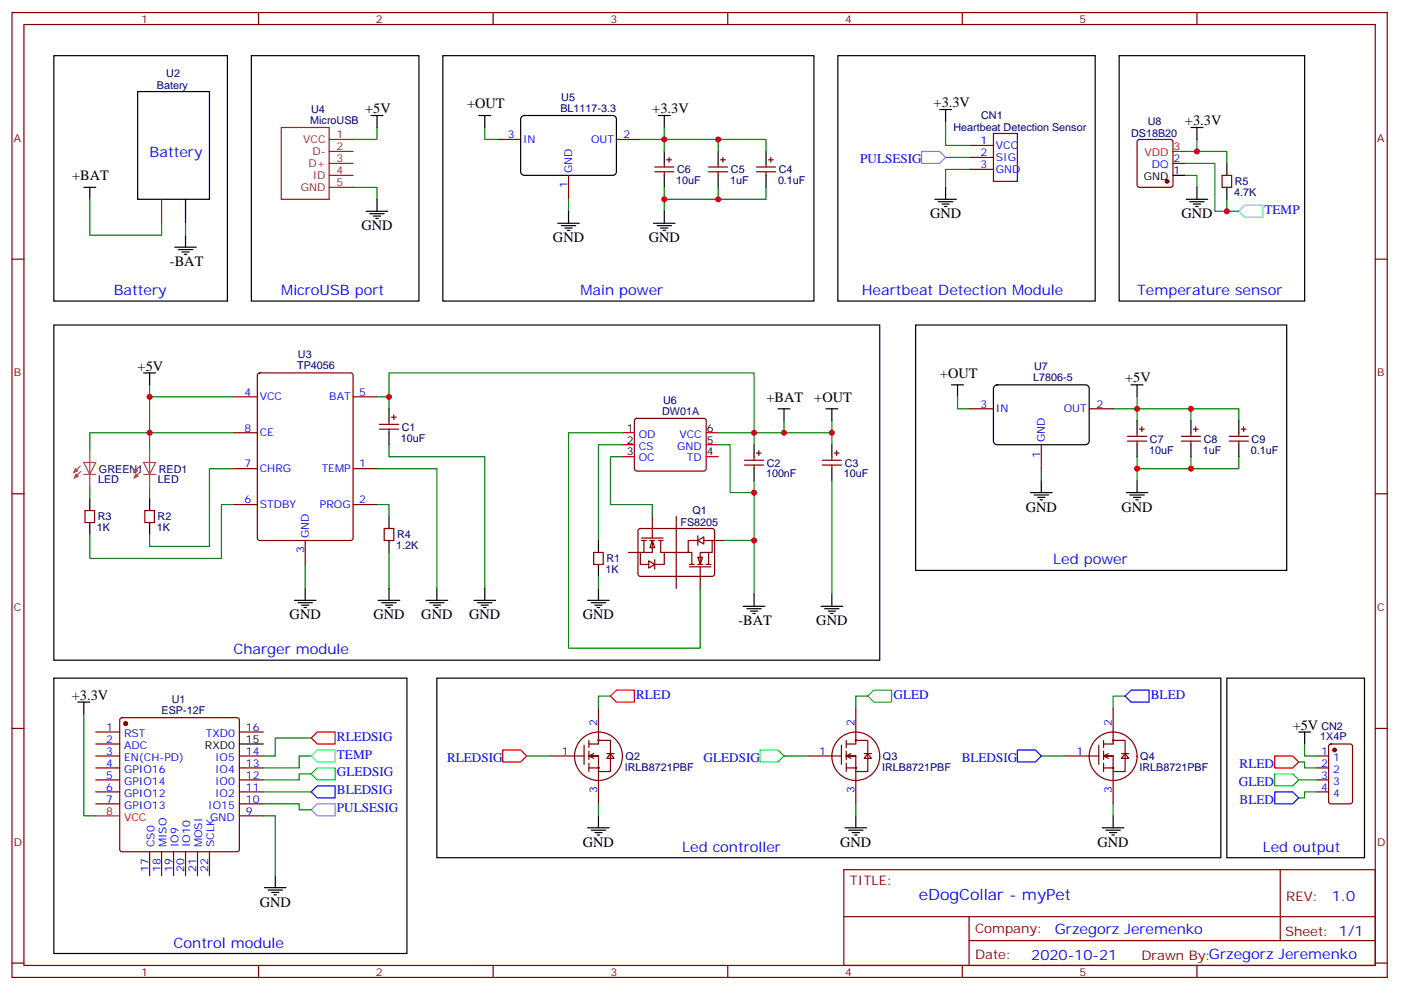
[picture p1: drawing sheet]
<svg xmlns="http://www.w3.org/2000/svg" width="413mm" height="292mm" viewBox="0 0 413 292" stroke-linecap="round" stroke-linejoin="round" font-family="sans-serif">
<g fill="none" stroke="#870000" stroke-width=".35">
<path d="M3.5 3.7h405.4v284.3h-405.4zM7.1 7.2h398.2v277.3h-398.2zM76.2 3.7v3.5M145.3 3.7v3.5M214.5 3.7v3.5M283.6 3.7v3.5M352.8 3.7v3.5M146.4 41.1h7.1M167.6 51.7v7M181.7 41.1h7M3.5 76.4h3.6M405.3 76.4h3.6"/>
<path d="M68.8 116.9h7M76.1 110.1l.5-.2h26.8l.6 .4 .1 48.3-.5 .6-27 .1-.7-.5-.1-48.2zM104.1 116.9h7M68.8 138.1h7M68.8 127.5h7M104.1 138.1h7M111.8 125.1h5.7M111.8 126.5h5.7M114.7 124v1.1M114.7 126.5v1M115.4 122.9h1.4M116.1 122.2v1.4"/>
<path d="M187.2 123.5l.5-.2h19.7l.5 .2 .2 .5v14.4l-.7 .4h-20l-.4-.7v-14.1zM3.5 145.5h3.6M25 150.5h2.9v3.5h-2.9zM42.7 150.5h2.8v3.5h-2.8zM68.8 148.7h7M90 159.3v7M104.1 148.7h7M113.2 155.8h2.9v3.5h-2.9zM405.3 145.5h3.6M3.5 214.7h3.6M28.2 215.7h7.1M28.2 219.3h7.1"/>
<path d="M35.5 211.7l.5-.2h33.8l.5 .2 .3 .5v38.1l-.3 .5-.5 .2h-33.8l-.5-.2-.2-.5v-38.1zM70.6 215.7h7M405.3 214.7h3.6M28.2 222.8h7.1M28.2 226.3h7.1M28.2 229.8h7.1M28.2 233.4h7.1M28.2 236.9h7.1M70.6 222.8h7M70.6 226.3h7M70.6 229.8h7M70.6 233.4h7"/>
<path d="M70.6 236.9h7M44.1 251v7.1M47.6 251v7.1M51.2 251v7.1M54.7 251v7.1M58.2 251v7.1M61.7 251v7.1M70.6 240.4h7M248.7 256.3h156.6v28.2h-156.6zM377.3 256.3v20.9M248.7 270.1h156.5M285.6 277.2h119.6"/>
<path d="M285.6 270.1v14.2M3.5 283.8h3.6M76.2 284.5v3.5M145.3 284.5v3.5M214.5 284.5v3.5M283.6 284.5v3.5M352.8 284.5v3.5M405.3 283.8h3.6"/>
</g>
<circle cx="37" cy="213.3" r=".53" fill="#870000" stroke="#870000" stroke-width=".35"/>
<path d="M47.6 58.7v7.1M183.4 127.5h3.6M183.4 131.1h3.6M183.4 134.6h3.6M208.1 127.5h3.6M208.1 131.1h3.6M208.1 134.6h3.6M28.2 240.4h7.1" fill="none" stroke="#f00" stroke-width=".35"/>
<g fill="none" stroke="#000" stroke-width=".35">
<path d="M15.9 16.4h51.1v72.3h-51.1zM74.1 16.4h49.4v72.3h-49.4zM40.6 27h21.1v31.7h-21.1zM109.4 34h3.5M111.1 34v3.6M153.7 34.5l.8-.5h26.1l.6 .2 .5 .9v15.5l-.3 .6-.8 .5h-26.1l-.6-.3-.4-.8v-15.5zM24.7 55.2h3.5M26.5 55.2v3.5M54.7 58.7v7.1M111.1 58.7v3.6M51.5 72.8h6.4M52.6 73.6h4.2"/>
<path d="M53.6 74.3h2.1M54.3 75h.7M54.7 69.3v3.5M107.9 62.3h6.4M109 63h4.2M110.1 63.7h2.1M110.8 64.4h.7M164.4 65.8h6.3M165.5 66.5h4.2M166.5 67.2h2.1M167.2 67.9h.7M167.6 62.3v3.5"/>
<path d="M15.9 95.8h243.4v98.8h-243.4zM42.3 109.9h3.6M44.1 109.9v3.5M114.7 120.5v3.5M114.7 127.5v3.6M26.5 146.9v3.6M26.5 154v3.5M44.1 146.9v3.6M44.1 154v3.5M114.7 152.2v3.6M114.7 159.3v3.5M86.8 176.9h6.3"/>
<path d="M87.8 177.6h4.3M88.9 178.3h2.1M89.6 179h.7M90 173.4v3.5M111.5 176.9h6.3M112.5 177.6h4.3M113.6 178.3h2.1M114.3 179h.7M114.7 173.4v3.5M125.6 176.9h6.3M126.6 177.6h4.3M127.7 178.3h2.1"/>
<path d="M128.4 179h.7M128.8 173.4v3.5M139.7 176.9h6.3M140.8 177.6h4.2M141.8 178.3h2.1M142.5 179h.7M142.9 173.4v3.5M70.6 219.3h7"/>
</g>
<g fill="none" stroke="#008700" stroke-width=".35">
<path d="M111.1 37.6v3.5h-7M26.5 58.7v10.6h21.1v-3.5M104.1 55.2h7v3.5M167.6 58.7v3.6M54.7 65.8v3.5M44.1 113.4v3.5M68.8 116.9h-24.7v10.6h24.7M111.1 116.9h3.6v3.6M26.5 132.8v-5.3h17.6v5.3M68.8 138.1h-7.1v22.9h-17.6v-3.5M111.1 138.1h17.7v35.3M114.7 131.1v3.5h28.2v38.8"/>
<path d="M26.5 143.4v3.5M44.1 143.4v3.5M68.8 148.7h-3.5v15.9h-38.8v-7.1M111.1 148.7h3.6v3.5M90 166.3v7.1M114.7 162.8v10.6"/>
</g>
<path d="M23.6 137.4l-1.9 1.9M23.8 138.9l-1.9 2M24.7 136.3h3.5l-1.7 3.5zM24.7 139.8h3.5M26.5 132.8v7M26.5 139.9v3.5M41.3 137.4l-2 1.9M41.5 138.9l-2 2M42.3 139.8h3.6M42.3 136.3h3.6l-1.8 3.5zM44.1 132.8v7M44.1 139.9v3.5" fill="none" stroke="#a64a4a" stroke-width=".35"/>
<g fill="#a64a4a" stroke="#a64a4a" stroke-width=".29">
<path d="M22.2 138.1l.7 .7-1.2 .5z"/>
<path d="M22.4 139.6l.7 .7-1.2 .6z"/>
<path d="M39.9 138.1l.7 .7-1.3 .5z"/>
<path d="M40 139.6l.7 .7-1.2 .6z"/>
</g>
<path d="M82.9 37.6h14.1v21.1h-14.1zM97 41.1h7.1M97 44.6h7.1M97 48.2h7.1M97 55.2h7.1M97 51.7h7.1" fill="none" stroke="#8c2424" stroke-width=".35"/>
<g fill="#fff" stroke="#870000" stroke-width=".35">
<path d="M192.3 159.3l.7 2.1h-1.4z"/>
<path d="M191.2 165.3l1.8 1-1.8 1.1z"/>
</g>
<path d="M189.1 158.6h6.3M189.1 159.3h1.4M189.8 159.3v3.5M191.6 159.3h1.4M192.3 159.3v3.5h-3.6v3.5h2.5M192.3 152.2v6.4M194 159.3h1.4M194.7 159.3v3.5h1.1v3.5h-2.8M199.3 152.2v3.6M185.2 162.8h3.5M193 164.9v2.8" fill="none" stroke="#870000" stroke-width=".35"/>
<g fill="#fff" stroke="#870000" stroke-width=".35">
<path d="M205.7 164.2h1.4l-.7 2.1z"/>
<path d="M205.7 159.3l1.7-1.1v2.1z"/>
</g>
<g fill="none" stroke="#870000" stroke-width=".35">
<path d="M292.8 39.3h7.1v14.1h-7.1zM193 49.2h5.6M193 50.6h5.6M195.8 48.2v1M195.8 50.6v1.1M196.5 47.1h1.4M197.2 46.4v1.4M208.8 49.2h5.7M208.8 50.6h5.7M211.7 48.2v1M211.7 50.6v1.1M212.4 47.1h1.4"/>
<path d="M213.1 46.4v1.4M223 49.2h5.6M223 50.6h5.6M225.8 48.2v1M225.8 50.6v1.1M226.5 47.1h1.4M227.2 46.4v1.4M285.8 42.9h7M285.8 46.4h7M285.8 49.9h7M335.4 41.3l.4-.2h9.2l.5 .2 .2 .5v12.7l-.2 .5-.5 .2h-9.2l-.5-.2-.2-.5v-12.7zM345.7 48.2h3.5"/>
<path d="M360.2 51.7h2.8v3.5h-2.8zM219.4 135.6h5.7M219.4 137.1h5.7M222.2 134.6v1M222.2 137.1v1M223 133.5h1.4M223.7 132.8v1.4M242.4 135.6h5.6M242.4 137.1h5.6M245.2 134.6v1M245.2 137.1v1M245.9 133.5h1.4"/>
<path d="M246.6 132.8v1.4M285.8 120.5h7M306.9 131.1v7M321 120.5h7.1M332.3 128.6h5.7M332.3 130h5.7M335.1 127.5v1.1M335.1 130v1.1M335.8 126.5h1.5M336.5 125.8v1.4M348.2 128.6h5.6M348.2 130h5.6"/>
<path d="M351 127.5v1.1M351 130v1.1M351.7 126.5h1.4M352.4 125.8v1.4M362.3 128.6h5.6M362.3 130h5.6M365.1 127.5v1.1M365.1 130v1.1M365.8 126.5h1.4M366.5 125.8v1.4M188.3 156l.4-.2h21.5l.4 .7-.1 12.9-.6 .5-21.4-.1-.5-.6v-12.7zM199.3 155.8v17.6"/>
<path d="M205.7 159.3h-2.9v3.5h1.1v3.5M205.7 157.9v2.8M207.4 159.3h2.5v3.5h-3.5v3.5M209.9 159.3h3.5M175 162.8h2.8v3.5h-2.8zM195.8 162.8h7M203.2 167h6.3M203.2 166.3h1.4M205.7 166.3h1.4M206.4 167v6.4M208.1 166.3h1.4M208.8 162.8v3.5"/>
<path d="M172.2 219.6v5.6M173.6 218.2v2.1M176.4 218.2h3.5v9.2h-3.5M176.4 208.7v10.6h-2.8M248 219.6v5.6M249.4 218.2v2.1M252.2 218.2h3.6v9.2h-3.6M252.2 208.7v10.6h-2.8M323.8 219.6v5.6M325.3 218.2v2.1M328.1 218.2h3.5v9.2h-3.5M328.1 208.7v10.6h-2.8"/>
<path d="M391.8 219.5l.5-.2h5.6l.7 .4v16.5l-.4 .6-5.9 .1-.7-.5v-16.4zM162.3 222.8h9.9M173.6 221.4v2.4M173.6 224.9v2.5M173.6 226.3h2.8M175 222.1l-1.4 .7 1.4 .7M176.4 222.8h-2.8h2.8v14.1M178.9 222.1h2.1M179.9 222.1l1.1 1.4h-2.1zM238.1 222.8h9.9M249.4 226.3h2.8M249.4 221.4v2.4"/>
<path d="M249.4 224.9v2.5M250.8 222.1l-1.4 .7 1.4 .7M252.2 222.8h-2.8h2.8v14.1M254.7 222.1h2.1M255.8 222.1l1 1.4h-2.1zM314 222.8h9.8M325.3 226.3h2.8M325.3 221.4v2.4M325.3 224.9v2.5M326.7 222.1l-1.4 .7 1.4 .7M328.1 222.8h-2.8h2.8v14.1M330.6 222.1h2.1"/>
<path d="M331.6 222.1l1.1 1.4h-2.1zM388.1 222.8h3.5M388.1 226.3h3.5M388.1 229.8h3.5M388.1 233.4h3.5"/>
<circle cx="176.4" cy="218.2" r=".18"/>
<circle cx="252.2" cy="218.2" r=".18"/>
<circle cx="328.1" cy="218.2" r=".18"/>
<circle cx="176.3" cy="222.9" r="7.1"/>
<circle cx="176.4" cy="226.3" r=".18"/>
<circle cx="252.2" cy="222.9" r="7.1"/>
<circle cx="252.2" cy="226.3" r=".18"/>
<circle cx="328" cy="222.9" r="7.1"/>
<circle cx="328.1" cy="226.3" r=".18"/>
</g>
<g fill="none" stroke="#008700" stroke-width=".35">
<path d="M142.9 37.6v3.5h3.5M195.8 37.6v7M278.7 35.8v7.1h7.1M188.7 41.1h37.1v3.5M195.8 55.2v3.5h15.9M195.8 58.7v3.6M211.7 55.2v3.5h14.1v-3.5M211.7 41.1v3.5M278.7 46.4h7.1M285.8 49.9h-7.1v5.3M349.2 51.7h3.6v3.5M349.2 48.2h8.9v14.1h3.5v-3.6"/>
<path d="M352.8 41.1v3.5h-3.6M352.8 44.6h8.8v3.6M361.6 62.3h3.5M114.7 116.9v-7h107.5v17.6h8.9v-3.5M282.2 116.9v3.6h3.6M335.1 116.9v7.1M183.4 134.6h-3.5v14.1h12.4v3.5M183.4 127.5h-15.8v63.5h38.8v-17.6M183.4 131.1h-7v28.2M211.7 127.5h10.5v3.6M211.7 131.1h3.5v14.1h7v-3.6M245.2 124v3.5h-14.1"/>
<path d="M245.2 127.5v3.6M306.9 138.1v3.5M328.1 120.5h37v3.5M335.1 134.6v3.5h15.9M335.1 138.1v3.5M351 134.6v3.5h14.1v-3.5M351 120.5v3.5M213.4 159.3h8.8v15.9M222.2 145.2v14.1M245.2 141.6v33.6M176.4 169.9v3.5M24.7 210.4v30h3.5"/>
<path d="M91.7 217.5h-10.6v5.3h-3.5M179.9 205.1h-3.5v3.6M255.8 205.1h-3.6v3.6M331.6 205.1h-3.5v3.6M384.5 219.3v3.5h3.6M77.6 236.9h10.6v1.8h3.5M77.6 233.4h14.1M91.7 222.8h-3.5v3.5h-10.6M91.7 228.1h-3.5v1.7h-10.6M155.2 222.8h7.1M176.4 236.9v3.5M231.1 222.8h7"/>
<path d="M252.2 236.9v3.5M306.9 222.8h7.1M328.1 236.9v3.5M382.8 224.5h1.7v1.8h3.6M382.8 229.8h5.3M388.1 233.4h-3.6v1.7h-1.7M77.6 240.4h3.5v17.7"/>
</g>
<g fill="none" stroke="#000" stroke-width=".35">
<path d="M130.5 16.4h109.4v72.3h-109.4zM246.9 16.4h75.9v72.3h-75.9zM329.8 16.4h54.7v72.3h-54.7zM141.1 34h3.5M142.9 34v3.6M194 34h3.6M195.8 34v3.6M276.9 32.3h3.6M278.7 32.3v3.5M351 37.6h3.5M352.8 37.6v3.5M195.8 44.6v3.6"/>
<path d="M195.8 51.7v3.5M211.7 44.6v3.6M211.7 51.7v3.5M225.8 44.6v3.6M225.8 51.7v3.5M275.5 58.7h6.4M276.6 59.4h4.2M278.7 55.2v3.5M345.7 51.7h3.5M349.6 58.7h6.4M350.7 59.4h4.2M352.8 55.2v3.5"/>
<path d="M361.6 48.2v3.5M361.6 55.2v3.5M192.6 65.8h6.4M193.7 66.5h4.2M194.7 67.2h2.1M195.4 67.9h.7M195.8 62.3v3.5M277.6 60.1h2.2M278.3 60.9h.7M351.7 60.1h2.1M352.4 60.9h.7M269.9 95.8h109.3v72.3h-109.3z"/>
<path d="M280.5 113.4h3.5M282.2 113.4v3.5M293 113.9l.9-.5h26.1l.6 .2 .4 .9v15.5l-.2 .6-.8 .5h-26.1l-.7-.3-.4-.8v-15.5zM333.4 113.4h3.5M335.1 113.4v3.5M222.2 131.1v3.5M222.2 138.1v3.5M229.3 120.5h3.5M231.1 120.5v3.5M243.4 120.5h3.5M245.2 120.5v3.5M245.2 131.1v3.5"/>
<path d="M245.2 138.1v3.5M335.1 124v3.5M335.1 131.1v3.5M351 124v3.5M351 131.1v3.5M365.1 124v3.5M365.1 131.1v3.5M176.4 159.3v3.5M303.7 145.2h6.4M304.8 145.9h4.2M305.9 146.6h2.1M306.6 147.3h.7"/>
<path d="M306.9 141.6v3.6M332 145.2h6.3M333 145.9h4.3M334.1 146.6h2.1M334.8 147.3h.7M335.1 141.6v3.6M173.2 176.9h6.4M174.3 177.6h4.2M175.3 178.3h2.1M176 179h.7M176.4 166.3v3.6M176.4 173.4v3.5"/>
<path d="M219.1 178.7h6.3M220.1 179.4h4.3M222.2 175.2v3.5M242 178.7h6.4M243.1 179.4h4.2M245.2 175.2v3.5M15.9 199.8h104v81.2h-104zM128.8 199.8h231v53h-231zM221.2 180.1h2.1M221.9 180.8h.7M244.1 180.1h2.1M244.8 180.8h.7"/>
<path d="M361.6 199.8h40.6v53h-40.6zM22.9 206.9h3.6M24.7 206.9v3.5M382.8 215.7h3.5M384.5 215.7v3.6M81.1 258.1v3.5M173.2 243.9h6.4M174.3 244.7h4.2M175.3 245.4h2.1M176 246.1h.7M176.4 240.4v3.5M249.1 243.9h6.3"/>
<path d="M250.1 244.7h4.3M251.2 245.4h2.1M251.9 246.1h.7M252.2 240.4v3.5M324.9 243.9h6.4M326 244.7h4.2M327 245.4h2.1M327.7 246.1h.7M328.1 240.4v3.5M78 261.6h6.3M79 262.3h4.3M80.1 263h2.1"/>
<path d="M80.8 263.7h.7"/>
</g>
<path d="M271.6 44.6h5.3l1.8 1.8-1.8 1.8h-5.3zM91.7 238.7l1.8-1.8h5.3v3.5h-5.3z" fill="none" stroke="#f0f" stroke-width=".35"/>
<path d="M331.6 205.1l1.8-1.7h5.3v3.5h-5.3zM91.7 233.4l1.8-1.8h5.3v3.5h-5.3zM299.9 221h5.3l1.7 1.8-1.7 1.7h-5.3zM375.7 233.4h5.3l1.8 1.7-1.8 1.8h-5.3z" fill="none" stroke="#00f" stroke-width=".35"/>
<path d="M255.8 205.1l1.7-1.7h5.3v3.5h-5.3zM91.7 228.1l1.8-1.8h5.3v3.5h-5.3zM224 221h5.3l1.8 1.8-1.8 1.7h-5.3zM375.7 228.1h5.3l1.8 1.7-1.8 1.8h-5.3z" fill="none" stroke="#0f0" stroke-width=".35"/>
<path d="M345.7 44.6h3.5M93.5 215.7h5.3v3.6h-5.3l-1.8-1.8zM179.9 205.1l1.8-1.7h5.3v3.5h-5.3zM148.2 221h5.3l1.7 1.8-1.7 1.7h-5.3zM375.7 222.8h5.3l1.8 1.7-1.8 1.8h-5.3z" fill="none" stroke="#f00" stroke-width=".35"/>
<path d="M365.1 62.3l1.8-1.8h5.3v3.5h-5.3zM91.7 222.8l1.8-1.8h5.3v3.5h-5.3z" fill="none" stroke="#0ff" stroke-width=".35"/>
<g fill="#870000" stroke="#870000" stroke-width=".35">
<circle cx="344" cy="53.4" r=".53"/>
<circle cx="393.3" cy="221" r=".53"/>
</g>
<g fill="#c00">
<circle cx="44.1" cy="127.5" r=".88"/>
<circle cx="44.1" cy="116.9" r=".88"/>
<circle cx="222.3" cy="159.3" r=".88"/>
<circle cx="222.3" cy="145.2" r=".88"/>
<circle cx="222.3" cy="127.5" r=".88"/>
<circle cx="114.7" cy="116.9" r=".88"/>
<circle cx="231.1" cy="127.5" r=".88"/>
<circle cx="245.2" cy="127.5" r=".88"/>
<circle cx="195.8" cy="41.1" r=".88"/>
<circle cx="211.7" cy="41.1" r=".88"/>
<circle cx="211.7" cy="58.7" r=".88"/>
<circle cx="195.8" cy="58.7" r=".88"/>
<circle cx="335.1" cy="138.1" r=".88"/>
<circle cx="351" cy="138.1" r=".88"/>
<circle cx="351" cy="120.5" r=".88"/>
<circle cx="335.1" cy="120.5" r=".88"/>
<circle cx="352.8" cy="44.6" r=".88"/>
<circle cx="361.6" cy="62.3" r=".88"/>
</g>
<text font-size="4.6" fill="#00f" x="270.8" y="265.3">eDogCollar - myPet</text>
<g font-size="4.2">
<text x="107.6" y="33.3">+5V</text>
<text x="137.7" y="31.9">+OUT</text>
<text x="192.3" y="33.3">+3.3V</text>
<text x="275.2" y="31.6">+3.3V</text>
<text x="349.2" y="36.9">+3.3V</text>
<text x="21.3" y="53.1">+BAT</text>
<text x="274.1" y="64.4">GND</text>
<text x="348.2" y="64.4">GND</text>
<text x="106.5" y="67.9">GND</text>
<text x="163" y="71.4">GND</text>
<text x="191.2" y="71.4">GND</text>
<text x="50.1" y="78.5">-BAT</text>
<text x="40.6" y="109.2">+5V</text>
<text x="277" y="111.3">+OUT</text>
<text x="331.6" y="112.7">+5V</text>
<text x="225.9" y="118.3">+BAT</text>
<text x="240" y="118.3">+OUT</text>
<text x="302.3" y="150.8">GND</text>
<text x="330.6" y="150.8">GND</text>
<text x="85.4" y="182.6">GND</text>
<text x="110.1" y="182.6">GND</text>
<text x="124.2" y="182.6">GND</text>
<text x="138.3" y="182.6">GND</text>
<text x="171.8" y="182.6">GND</text>
<text x="217.7" y="184.3">-BAT</text>
<text x="240.6" y="184.3">GND</text>
<text x="21.2" y="206.2">+3.3V</text>
<text x="381" y="215">+5V</text>
<text x="171.8" y="249.6">GND</text>
<text x="247.6" y="249.6">GND</text>
<text x="323.5" y="249.6">GND</text>
<text x="76.6" y="267.2">GND</text>
</g>
<g font-size="4.2" fill="#00f">
<text x="44.1" y="46.4">Battery</text>
<text x="33.5" y="87">Battery</text>
<text x="82.9" y="87">MicroUSB port</text>
<text x="171.1" y="87">Main power</text>
<text x="254" y="87">Heartbeat Detection Module</text>
<text x="335.1" y="87">Temperature sensor</text>
<text x="310.4" y="166.3">Led power</text>
<text x="68.8" y="192.8">Charger module</text>
<text x="201.1" y="251">Led controller</text>
<text x="372.2" y="251">Led output</text>
<text x="392.5" y="265.6">1.0</text>
<text x="310.9" y="275.1">Grzegorz Jeremenko</text>
<text x="51.2" y="279.2">Control module</text>
<text x="304" y="282.9">2020-10-21</text>
</g>
<g font-size="3.9" fill="#00f">
<text x="253.6" y="48.2">PULSESIG</text>
<text x="372.7" y="63">TEMP</text>
<text x="187.5" y="205.9">RLED</text>
<text x="263.3" y="205.9">GLED</text>
<text x="339.2" y="205.9">BLED</text>
<text x="99.3" y="218.2">RLEDSIG</text>
<text x="99.3" y="223.5">TEMP</text>
<text x="131.8" y="224.5">RLEDSIG</text>
<text x="207.4" y="224.5">GLEDSIG</text>
<text x="283.4" y="224.5">BLEDSIG</text>
<text x="365.4" y="226.3">RLED</text>
<text x="99.3" y="228.8">GLEDSIG</text>
<text x="365.1" y="231.5">GLED</text>
<text x="99.3" y="239.4">PULSESIG</text>
<text x="99.3" y="234.1">BLEDSIG</text>
<text x="365.4" y="236.8">BLED</text>
</g>
<g font-size="3.9" fill="#800">
<text x="250.5" y="260.9">TITLE:</text>
<text x="379.1" y="265.6">REV:</text>
<text x="287.4" y="275.1">Company:</text>
<text x="378.7" y="275.7">Sheet: 1/1</text>
<text x="287.4" y="282.8">Date:</text>
<text x="336.4" y="282.8">Drawn By:Grzegorz Jeremenko</text>
</g>
<g font-size="3.2" fill="#800">
<text x="41.6" y="6.7">1</text>
<text x="110.8" y="6.7">2</text>
<text x="179.9" y="6.7">3</text>
<text x="249.1" y="6.7">4</text>
<text x="318.2" y="6.7">5</text>
<text x="4.1" y="41.8">A</text>
<text x="405.9" y="41.8">A</text>
<text x="4.1" y="110.9">B</text>
<text x="405.9" y="110.9">B</text>
<text x="4.1" y="180.1">C</text>
<text x="405.9" y="180.1">C</text>
<text x="4.1" y="249.2">D</text>
<text x="405.9" y="249.2">D</text>
<text x="41.6" y="287.5">1</text>
<text x="110.8" y="287.5">2</text>
<text x="179.9" y="287.5">3</text>
<text x="249.1" y="287.5">4</text>
<text x="318.2" y="287.5">5</text>
</g>
<g font-size="3.2" fill="#000080">
<text x="49" y="22.7">U2</text>
<text x="46.2" y="26.4">Batery</text>
<text x="165.4" y="29.8">U5</text>
<text x="91.7" y="33.2">U4</text>
<text x="165.2" y="33">BL1117-3.3</text>
<text x="289.2" y="35.1">CN1</text>
<text x="91.4" y="36.4">MicroUSB</text>
<text x="281" y="38.6">Heartbeat Detection Sensor</text>
<text x="333.4" y="40.5">DS18B20</text>
<text x="338.3" y="37">U8</text>
<text x="199.6" y="51.1">C6</text>
<text x="215.4" y="51.1">C5</text>
<text x="229.6" y="51.1">C4</text>
<text x="199.3" y="54.3">10uF</text>
<text x="215.2" y="54.3">1uF</text>
<text x="229.3" y="54.3">0.1uF</text>
<text x="363.7" y="57.8">4.7K</text>
<text x="364" y="54.6">R5</text>
<text x="87.8" y="105.6">U3</text>
<text x="87.6" y="108.8">TP4056</text>
<text x="304.5" y="112.4">L7806-5</text>
<text x="304.8" y="109.1">U7</text>
<text x="195.4" y="119">U6</text>
<text x="195.2" y="122.2">DW01A</text>
<text x="118.2" y="130.1">10uF</text>
<text x="118.4" y="126.9">C1</text>
<text x="338.9" y="130.4">C7</text>
<text x="354.8" y="130.4">C8</text>
<text x="368.9" y="130.4">C9</text>
<text x="226" y="137.5">C2</text>
<text x="249" y="137.5">C3</text>
<text x="338.7" y="133.7">10uF</text>
<text x="354.5" y="133.7">1uF</text>
<text x="368.7" y="133.7">0.1uF</text>
<text x="28.9" y="142.5">LED</text>
<text x="29.2" y="139.2">GREEN1</text>
<text x="46.6" y="142.5">LED</text>
<text x="46.8" y="139.2">RED1</text>
<text x="225.8" y="140.7">100nF</text>
<text x="248.7" y="140.7">10uF</text>
<text x="28.8" y="153.4">R3</text>
<text x="46.5" y="153.4">R2</text>
<text x="200.6" y="155.1">FS8205</text>
<text x="204.1" y="151.6">Q1</text>
<text x="28.6" y="156.6">1K</text>
<text x="46.2" y="156.6">1K</text>
<text x="116.8" y="161.9">1.2K</text>
<text x="117" y="158.6">R4</text>
<text x="178.8" y="165.7">R1</text>
<text x="178.5" y="168.9">1K</text>
<text x="50.7" y="207.1">U1</text>
<text x="47.6" y="210.4">ESP-12F</text>
<text x="389.5" y="215">CN2</text>
<text x="389.1" y="218.2">1X4P</text>
<text x="184.1" y="227.1">IRLB8721PBF</text>
<text x="184.4" y="223.9">Q2</text>
<text x="260" y="227.1">IRLB8721PBF</text>
<text x="260.2" y="223.9">Q3</text>
<text x="335.8" y="227.1">IRLB8721PBF</text>
<text x="336.1" y="223.9">Q4</text>
</g>
<g font-size="3.2" fill="#8d2323">
<text x="99.1" y="40.7">1</text>
<text x="89.4" y="42.2">VCC</text>
<text x="92.1" y="45.7">D-</text>
<text x="99.1" y="44.3">2</text>
<text x="99.1" y="47.8">3</text>
<text x="90.9" y="49.2">D+</text>
<text x="92.2" y="52.7">ID</text>
<text x="99.1" y="51.3">4</text>
<text x="88.7" y="56.3">GND</text>
<text x="99.1" y="54.9">5</text>
</g>
<g font-size="3.2" fill="#00f">
<text x="149.7" y="40.7">3</text>
<text x="183.8" y="40.7">2</text>
<text x="154.2" y="42.2">IN</text>
<text x="174.2" y="42.2">OUT</text>
<text x="289" y="42.5">1</text>
<text x="289" y="46">2</text>
<text x="293.5" y="43.9">VCC</text>
<text x="293.5" y="47.4">SIG</text>
<text x="345.9" y="47.8">2</text>
<text x="168.6" y="51" transform="rotate(-90 168.6 51)">GND</text>
<text x="289" y="49.6">3</text>
<text x="293.5" y="51">GND</text>
<text x="339.5" y="49.6">DQ</text>
<text x="167.2" y="55.5" transform="rotate(-90 167.2 55.5)">1</text>
<text x="72.1" y="116.6">4</text>
<text x="76.6" y="118">VCC</text>
<text x="97.1" y="118">BAT</text>
<text x="105.8" y="116.6">5</text>
<text x="289" y="120.1">3</text>
<text x="293.5" y="121.5">IN</text>
<text x="313.5" y="121.5">OUT</text>
<text x="323.1" y="120.1">2</text>
<text x="72.1" y="127.2">8</text>
<text x="76.6" y="128.6">CE</text>
<text x="188.3" y="128.9">OD</text>
<text x="200.2" y="128.9">VCC</text>
<text x="308" y="130.4" transform="rotate(-90 308 130.4)">GND</text>
<text x="72.1" y="137.8">7</text>
<text x="105.8" y="137.8">1</text>
<text x="188.3" y="132.5">CS</text>
<text x="188.3" y="136">OC</text>
<text x="199.6" y="132.5">GND</text>
<text x="202.4" y="136">TD</text>
<text x="306.6" y="134.8" transform="rotate(-90 306.6 134.8)">1</text>
<text x="76.6" y="139.2">CHRG</text>
<text x="94.8" y="139.2">TEMP</text>
<text x="72.1" y="148.3">6</text>
<text x="76.6" y="149.8">STDBY</text>
<text x="94.3" y="149.8">PROG</text>
<text x="105.8" y="148.3">2</text>
<text x="91" y="158.6" transform="rotate(-90 91 158.6)">GND</text>
<text x="89.6" y="163.1" transform="rotate(-90 89.6 163.1)">3</text>
<text x="31.3" y="215.4">1</text>
<text x="72.5" y="215.4">16</text>
<text x="176" y="214" transform="rotate(-90 176 214)">2</text>
<text x="251.9" y="214" transform="rotate(-90 251.9 214)">2</text>
<text x="327.7" y="214" transform="rotate(-90 327.7 214)">2</text>
<text x="31.3" y="218.9">2</text>
<text x="36.6" y="217.1">RST</text>
<text x="36.6" y="220.7">ADC</text>
<text x="60.7" y="217.1">TXD0</text>
<text x="31.3" y="222.4">3</text>
<text x="31.3" y="226">4</text>
<text x="36.6" y="224.2">EN(CH-PD)</text>
<text x="36.6" y="227.7">GPIO16</text>
<text x="63.4" y="227.7">IO4</text>
<text x="63.4" y="224.2">IO5</text>
<text x="72.5" y="226">13</text>
<text x="72.5" y="222.4">14</text>
<text x="165.6" y="222.4">1</text>
<text x="241.4" y="222.4">1</text>
<text x="317.2" y="222.4">1</text>
<text x="389.4" y="222.4">1</text>
<text x="389.4" y="226">2</text>
<text x="392.9" y="224.2">1</text>
<text x="392.9" y="227.7">2</text>
<text x="31.3" y="229.5">5</text>
<text x="31.3" y="233">6</text>
<text x="36.6" y="231.2">GPIO14</text>
<text x="63.4" y="231.2">IO0</text>
<text x="72.5" y="233">11</text>
<text x="72.5" y="229.5">12</text>
<text x="176" y="233.6" transform="rotate(-90 176 233.6)">3</text>
<text x="251.9" y="233.6" transform="rotate(-90 251.9 233.6)">3</text>
<text x="327.7" y="233.6" transform="rotate(-90 327.7 233.6)">3</text>
<text x="389.4" y="229.5">3</text>
<text x="389.4" y="233">4</text>
<text x="392.9" y="231.2">3</text>
<text x="31.3" y="236.5">7</text>
<text x="36.6" y="234.8">GPIO12</text>
<text x="36.6" y="238.3">GPIO13</text>
<text x="61.4" y="238.3">IO15</text>
<text x="63.4" y="234.8">IO2</text>
<text x="72.5" y="236.5">10</text>
<text x="392.9" y="234.8">4</text>
<text x="62" y="241.8">GND</text>
<text x="72.5" y="240.1">9</text>
<text x="45.5" y="249.7" transform="rotate(-90 45.5 249.7)">CS0</text>
<text x="49" y="249.7" transform="rotate(-90 49 249.7)">MISO</text>
<text x="52.6" y="249.7" transform="rotate(-90 52.6 249.7)">IO9</text>
<text x="56.1" y="249.7" transform="rotate(-90 56.1 249.7)">IO10</text>
<text x="59.6" y="249.7" transform="rotate(-90 59.6 249.7)">MOSI</text>
<text x="63.1" y="249.7" transform="rotate(-90 63.1 249.7)">SCLK</text>
<text x="43.7" y="257" transform="rotate(-90 43.7 257)">17</text>
<text x="47.3" y="257" transform="rotate(-90 47.3 257)">18</text>
<text x="50.8" y="257" transform="rotate(-90 50.8 257)">19</text>
<text x="54.3" y="257" transform="rotate(-90 54.3 257)">20</text>
<text x="57.9" y="257" transform="rotate(-90 57.9 257)">21</text>
<text x="61.4" y="257" transform="rotate(-90 61.4 257)">22</text>
</g>
<g font-size="3.2" fill="#f00">
<text x="337.4" y="46">VDD</text>
<text x="345.9" y="44.3">3</text>
<text x="31.3" y="240.1">8</text>
<text x="36.6" y="241.8">VCC</text>
</g>
<g font-size="3.2">
<text x="337.1" y="53.1">GND</text>
<text x="345.9" y="51.3">1</text>
<text x="184.8" y="127.2">1</text>
<text x="184.8" y="130.7">2</text>
<text x="208.3" y="130.7">5</text>
<text x="208.3" y="127.2">6</text>
<text x="184.8" y="134.2">3</text>
<text x="208.3" y="134.2">4</text>
<text x="60.4" y="220.7">RXD0</text>
<text x="72.5" y="218.9">15</text>
</g>
</svg>
